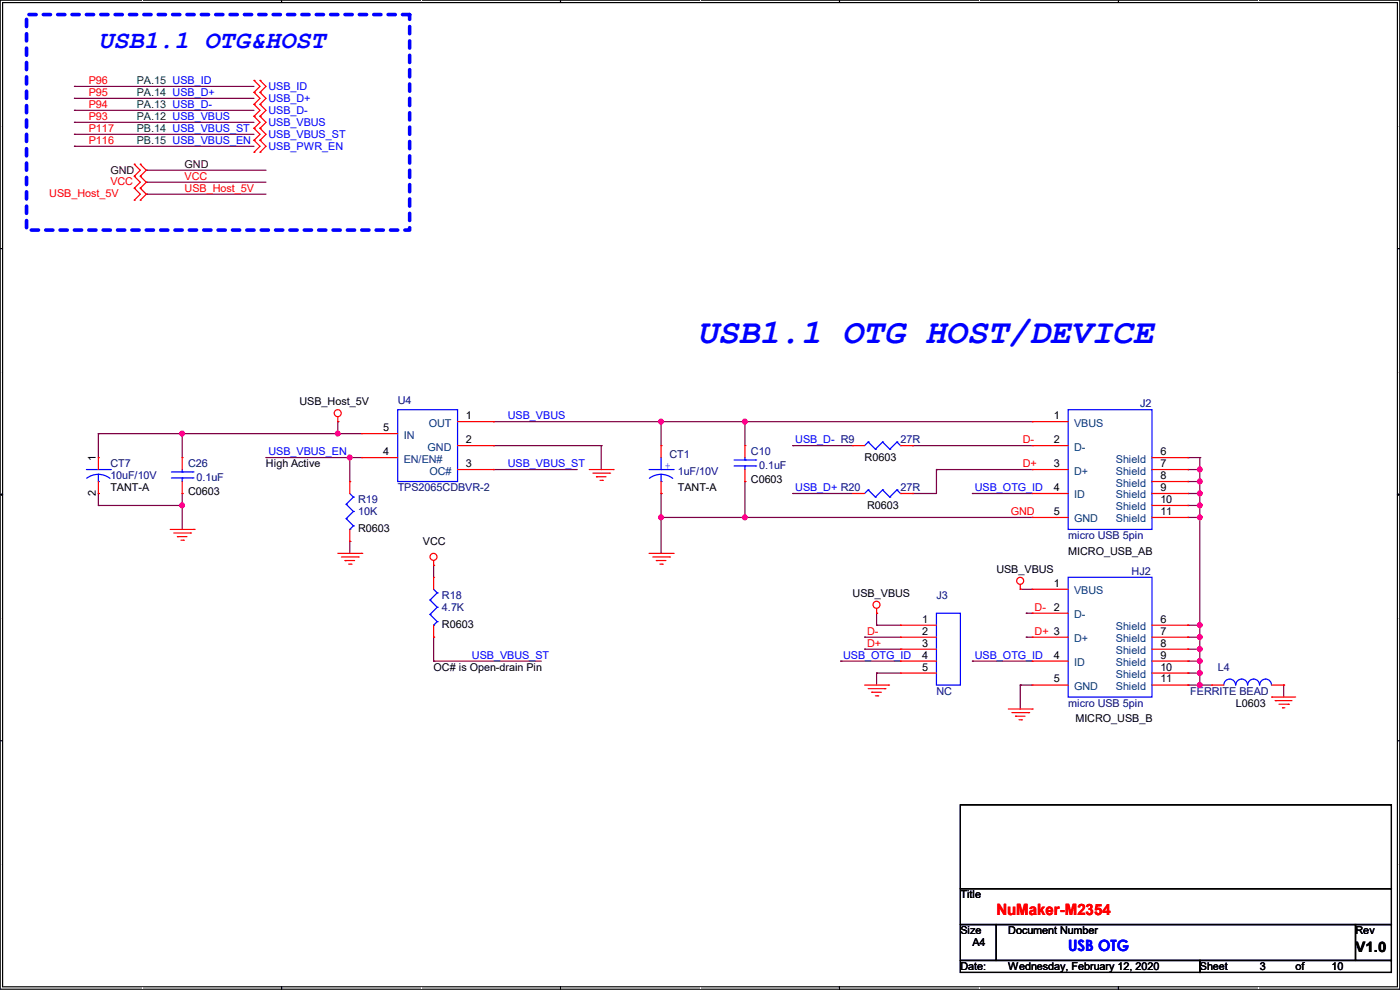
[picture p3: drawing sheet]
<svg xmlns="http://www.w3.org/2000/svg" width="297mm" height="210mm" viewBox="0 0 297 210" stroke-linecap="round" stroke-linejoin="round" font-family="sans-serif">
<path d="M0 0h297v209.8h-297zM.6 .6h295.9v208.7h-295.9z" fill="none" stroke="#000" stroke-width=".25"/>
<g fill="#fff">
<path d="M30.1 .2h.2v.2h-.2z"/>
<path d="M30.1 209.5h.2v.2h-.2z"/>
</g>
<path d="M59.7 0v.6M59.7 209.3v.5" fill="none" stroke="#000" stroke-width=".25"/>
<g fill="#fff">
<path d="M89.3 .2h.2v.2h-.2z"/>
<path d="M89.3 209.5h.2v.2h-.2z"/>
</g>
<path d="M118.9 0v.6M118.9 209.3v.5" fill="none" stroke="#000" stroke-width=".25"/>
<g fill="#fff">
<path d="M148.5 .2h.1v.2h-.1z"/>
<path d="M148.5 209.5h.1v.2h-.1z"/>
</g>
<path d="M178.1 0v.6M178.1 209.3v.5" fill="none" stroke="#000" stroke-width=".25"/>
<g fill="#fff">
<path d="M207.7 .2h.1v.2h-.1z"/>
<path d="M207.7 209.5h.1v.2h-.1z"/>
</g>
<path d="M237.3 0v.6M237.3 209.3v.5" fill="none" stroke="#000" stroke-width=".25"/>
<g fill="#fff">
<path d="M266.9 .2h.1v.2h-.1z"/>
<path d="M266.9 209.5h.1v.2h-.1z"/>
<path d="M.2 26.6h.1v.3h-.1z"/>
<path d="M296.6 26.6h.2v.3h-.2z"/>
<path d="M.2 78.8h.1v.3h-.1z"/>
<path d="M296.6 78.8h.2v.3h-.2z"/>
</g>
<path d="M0 52.7h.6M296.5 52.7h.5" fill="none" stroke="#000" stroke-width=".25"/>
<g fill="#fff">
<path d="M.2 131h.1v.3h-.1z"/>
<path d="M296.6 131h.1v.3h-.1z"/>
</g>
<path d="M0 104.9h.6M296.5 104.9h.5" fill="none" stroke="#000" stroke-width=".25"/>
<path d="M.3 104.8l.3 .1-.3 .2zM296.5 104.9l.2-.1v.3z" fill="#000" stroke="#000" stroke-width=".21"/>
<g fill="#fff">
<path d="M.2 183.2h.1v.3h-.1z"/>
<path d="M296.6 183.2h.1v.3h-.1z"/>
</g>
<path d="M0 157.1h.6M296.5 157.1h.5M203.8 170.7h91.4v17.8h-91.4zM203.8 188.5h91.4v7.6h-91.4zM203.8 196.1h7.6v7.7h-7.6zM211.4 196.1h76.2v7.7h-76.2zM287.6 196.1h7.6v7.7h-7.6zM203.8 203.8h50.8v2.5h-50.8zM254.6 203.8h40.6v2.5h-40.6z" fill="none" stroke="#000" stroke-width=".25"/>
<path d="M5.6 3.1h81.3v45.7h-81.3z" fill="none" stroke="#00f" stroke-width=".76" stroke-dasharray="1.5 1.5"/>
<g fill="none" stroke="#800040" stroke-width=".25">
<path d="M15.8 18.3h.1M15.8 18.3h38.1M15.8 20.9h.1M15.8 23.4h.1M15.8 26h.1M15.8 28.5h.1M15.8 31h.1M15.8 20.9h38.1M15.8 23.4h38.1M15.8 26h38.1M15.8 28.5h38.1M15.8 31h38.1"/>
<path d="M31 36.1h.1M31 38.7h.1M31 36.1h25.4M31 38.7h25.4M31 41.2h.1M31 41.2h25.4M20.9 92h.1M20.9 92h55.9M20.9 92v5.1M38.7 92h.1M38.7 92v5.1M56.4 97.1h.1"/>
<path d="M56.4 97.1h20.4M71.7 92h.1M71.7 89.5h.1M71.7 89.5v2.5M74.2 97.1h.1M74.2 97.1v5.1M104.7 99.6h.1M104.7 89.5h.1M104.7 94.5h.1M104.7 94.5h22.9M104.7 99.6h17.8M104.7 89.5h114.3"/>
<path d="M127.6 94.5h.1M127.6 94.5v5.1M140.3 89.5h.1M140.3 89.5v5M158 89.5h.1M158 89.5v5M168.2 94.5h.1M168.2 94.5h12.7M193.6 94.5h.1M193.6 94.5h25.4M198.7 99.6h.1M198.7 99.6v5.1h-5.1"/>
<path d="M198.7 99.6h20.3M252 97.1h.1M252 99.6h.1M252 99.6h2.6M252 97.1h2.6M254.6 99.6h.1M254.6 97.1h.1M254.6 97.1v48.2M20.9 104.7h.1M20.9 107.2h.1M20.9 107.2h17.8M20.9 104.7v2.5"/>
<path d="M38.7 104.7h.1M38.7 107.2h.1M38.7 104.7v7.6M74.2 114.9h.1M74.2 114.9v2.5M92 119.9h.1M92 119.9v2.6M140.3 104.7h.1M140.3 109.8h.1M140.3 109.8h78.7M140.3 104.7v12.7M158 102.2h.1"/>
<path d="M158 109.8h.1M158 102.2v7.6M168.2 104.7h.1M168.2 104.7h12.7M193.6 104.7h.1M206.3 104.7h.1M206.3 104.7h12.7M252 107.2h.1M252 102.2h.1M252 109.8h.1M252 104.7h.1M252 104.7h2.6"/>
<path d="M252 107.2h2.6M252 102.2h2.6M252 109.8h2.6M254.6 104.7h.1M254.6 107.2h.1M254.6 102.2h.1M254.6 109.8h.1M92 135.2h.1M92 135.2v5.1M183.4 135.2h.1M183.4 137.7h.1M183.4 135.2h7.7"/>
<path d="M183.4 137.7h7.7M186 130.1h.1M186 132.6h.1M186 130.1v2.5M186 132.6h5.1M216.5 125h.1M216.5 125h2.5M217.7 135.2h.1M217.7 130.1h.1M217.7 135.2h1.3M217.7 130.1h1.3M252 137.7h.1"/>
<path d="M252 135.2h.1M252 132.6h.1M252 135.2h2.6M252 137.7h2.6M252 132.6h2.6M254.6 135.2h.1M254.6 132.6h.1M254.6 137.7h.1M92 140.3h.1M92 140.3h22.9M178.4 140.3h.1M178.4 140.3h12.7"/>
<path d="M186 142.8h.1M186 142.8h5.1M186 142.8v2.5M206.3 140.3h.1M206.3 140.3h12.7M216.5 145.3h.1M216.5 145.3h2.5M216.5 145.3v5.1M252 145.3h.1M252 140.3h.1M252 142.8h.1M252 140.3h2.6"/>
<path d="M252 142.8h2.6M252 145.3h5.1M254.6 140.3h.1M254.6 142.8h.1M254.6 145.3h.1M272.3 145.3h.1M272.3 145.3v2.6"/>
</g>
<g fill="#f0f" stroke="#f0f" stroke-width=".25">
<circle cx="140.2" cy="89.4" r=".5"/>
<circle cx="74.2" cy="97" r=".5"/>
<circle cx="158" cy="89.4" r=".5"/>
<circle cx="254.5" cy="107.2" r=".5"/>
<circle cx="254.5" cy="104.7" r=".5"/>
<circle cx="254.5" cy="102.1" r=".5"/>
<circle cx="254.5" cy="109.7" r=".5"/>
<circle cx="38.6" cy="107.2" r=".5"/>
<circle cx="71.6" cy="92" r=".5"/>
<circle cx="38.6" cy="92" r=".5"/>
<circle cx="140.2" cy="109.7" r=".5"/>
<circle cx="158" cy="109.7" r=".5"/>
<circle cx="254.5" cy="142.8" r=".5"/>
<circle cx="254.5" cy="135.1" r=".5"/>
<circle cx="254.5" cy="132.6" r=".5"/>
<circle cx="254.5" cy="145.3" r=".5"/>
<circle cx="254.5" cy="140.2" r=".5"/>
<circle cx="254.5" cy="137.7" r=".5"/>
<circle cx="254.5" cy="99.6" r=".5"/>
</g>
<g fill="none" stroke="#f00" stroke-width=".25">
<path d="M53.9 17.1h.1M53.9 19.6h.1M53.9 17.1l1.3 1.2-1.3 1.3M53.9 19.6l1.3 1.3-1.3 1.2M55.2 17.1h.1M55.2 19.6h.1M55.2 17.1l1.2 1.2-1.2 1.3M55.2 19.6l1.2 1.3-1.2 1.2M28.5 34.8h.1M28.5 37.4h.1M28.5 39.9h.1M28.5 34.8l1.3 1.3-1.3 1.3"/>
<path d="M28.5 37.4l1.3 1.3-1.3 1.2M28.5 39.9l1.3 1.3-1.3 1.3M29.8 37.4h.1M29.8 34.8h.1M29.8 39.9h.1M29.8 34.8l1.2 1.3-1.2 1.3M29.8 37.4l1.2 1.3-1.2 1.2M29.8 39.9l1.2 1.3-1.2 1.3M53.9 27.2h.1M53.9 29.8h.1M53.9 22.1h.1M53.9 24.7h.1"/>
<path d="M53.9 32.3h.1M53.9 27.2l1.3 1.3-1.3 1.3M53.9 22.1l1.3 1.3-1.3 1.3M53.9 24.7l1.3 1.3-1.3 1.2M53.9 29.8l1.3 1.2-1.3 1.3M55.2 27.2h.1M55.2 29.8h.1M55.2 22.1h.1M55.2 24.7h.1M55.2 32.3h.1M55.2 27.2l1.2 1.3-1.2 1.3M55.2 22.1l1.2 1.3-1.2 1.3"/>
<path d="M55.2 24.7l1.2 1.3-1.2 1.2M55.2 29.8l1.2 1.2-1.2 1.3M28.5 42.5h.1M29.8 42.5h.1M20.9 97.1h.1M20.9 97.1v2.5M38.7 97.1h.1M38.7 97.1v2.5M71.7 89.5h.1M71.7 88.4v1.1M76.8 92h.1M76.8 97.1h.1"/>
<path d="M76.8 97.1h7.6M76.8 92h7.6M97.1 99.6h7.6M97.1 89.5h7.6M97.1 94.5h7.6M104.7 89.5h.1M104.7 94.5h.1M104.7 99.6h.1M125 99.6h5.1M130.1 99.6h.1M140.3 94.5h.1M140.3 94.5v2.6"/>
<path d="M158 94.5h.1M158 94.5v2.6M158 99.6v2.6M180.9 94.5h.1M180.9 94.5h2.5M191.1 94.5h2.5M193.6 94.5h.1M219 89.5h.1M219 94.5h.1M219 99.6h.1M219 99.6h7.6M219 89.5h7.6"/>
<path d="M219 94.5h7.6M244.4 99.6h7.6M244.4 97.1h7.6M252 97.1h.1M252 99.6h.1M20.9 104.7h.1M20.9 102.2v2.5M36.1 112.3h5.1M36.9 113.1h3.5M37.6 113.8h.1M37.6 113.8h2.1M38.4 114.6h.5"/>
<path d="M38.7 104.7h.1M38.7 102.2v2.5M38.9 114.6h.1M40.4 113.1h.1M41.2 112.3h.1M71.7 117.4h5.1M72.4 118.2h3.6M73.2 118.9h.1M73.2 118.9h2M74 119.7h.5M74.2 102.2h.1M74.2 114.9h.1"/>
<path d="M74.2 102.2v2.5M74.2 112.3v2.6M74.5 119.7h.1M76 118.2h.1M76.8 117.4h.1M92 119.9h.1M92 118.9v1M125.8 100.4h3.5M126.5 101.1h.1M126.5 101.1h2.1M127.3 101.9h.5M127.8 101.9h.1"/>
<path d="M129.3 100.4h.1M137.7 117.4h5.1M138.5 118.2h3.5M139.2 118.9h.1M139.2 118.9h2.1M140 119.7h.5M140.3 104.7h.1M140.3 102.2v2.5M140.5 119.7h.1M142 118.2h.1M142.8 117.4h.1M158 102.2h.1"/>
<path d="M180.9 104.7h.1M180.9 104.7h2.5M191.1 104.7h2.5M193.6 104.7h.1M219 109.8h.1M219 104.7h.1M219 109.8h7.6M219 104.7h7.6M244.4 109.8h7.6M244.4 104.7h7.6M244.4 102.2h7.6M244.4 107.2h7.6"/>
<path d="M252 102.2h.1M252 104.7h.1M252 107.2h.1M252 109.8h.1M92 122.5h.1M92 135.2h.1M92 122.5v2.5M92 132.6v2.6M186 130.1h.1M186 129.1v1M191.1 132.6h.1M191.1 135.2h.1"/>
<path d="M191.1 137.7h.1M191.1 132.6h7.6M191.1 135.2h7.6M191.1 137.7h7.6M216.5 125h.1M216.5 124v1M219 125h.1M219 130.1h.1M219 135.2h.1M219 135.2h7.6M219 125h7.6M219 130.1h7.6"/>
<path d="M244.4 132.6h7.6M244.4 135.2h7.6M244.4 137.7h7.6M252 132.6h.1M252 135.2h.1M252 137.7h.1M183.4 145.3h5.1M184.2 146.1h3.5M185 146.9h.1M185 146.9h2M185.7 147.6h.5M186.2 147.6h.1"/>
<path d="M187.7 146.1h.1M188.5 145.3h.1M191.1 140.3h.1M191.1 142.8h.1M191.1 140.3h7.6M191.1 142.8h7.6M213.9 150.4h5.1M214.7 151.2h3.5M215.4 151.9h.1M215.4 151.9h2.1M216.2 152.7h.5M216.7 152.7h.1"/>
<path d="M218.2 151.2h.1M219 150.4h.1M219 145.3h.1M219 140.3h.1M219 145.3h7.6M219 140.3h7.6M244.4 145.3h7.6M244.4 140.3h7.6M244.4 142.8h7.6M252 140.3h.1M252 142.8h.1M252 145.3h.1"/>
<path d="M257.1 145.3h.1M257.1 145.3h2.5M269.8 147.9h.1M269.8 145.3h2.5M269.8 147.9h5.1M270.6 148.6h.1M270.6 148.6h3.5M271.3 149.4h2M272.1 150.2h.1M272.1 150.2h.5M272.3 145.3h.1M273.3 149.4h.1"/>
<circle cx="71.6" cy="87.7" r=".74"/>
<circle cx="92" cy="118.1" r=".74"/>
<circle cx="185.9" cy="128.3" r=".74"/>
<circle cx="216.4" cy="123.2" r=".74"/>
</g>
<g fill="none" stroke="#00f" stroke-width=".25">
<path d="M18.3 99.6h5.1M23.4 99.6h.1M38.7 99.6v.5M84.4 86.9h12.7v15.3h-12.7zM137.7 99.6h5.1M140.3 99.6h.1M140.3 97.1v2.5M142.8 99.6h.1M155.7 98.8h4.6M155.7 97.6h4.6M158 97.6h.1M158 98.8h.1"/>
<path d="M158 97.1v.5M158 98.8v.8M160.3 98.8h.1M160.3 97.6h.1M184.2 93.8h.1M184.2 93.8l-.8 .7M184.2 93.8l1.5 1.5M185.7 95.3h.1M187.2 93.8h.1M187.2 93.8l-1.5 1.5M187.2 93.8l1.6 1.5M188.8 95.3h.1"/>
<path d="M190.3 93.8h.1M190.3 93.8l-1.5 1.5M190.3 93.8l.8 .7M191.1 94.5h.1M226.6 86.9h17.8v25.4h-17.8zM20.9 102.2h.1M20.9 100.6l1.5 .3 .9 .6M20.9 100.6l-1.1 .2-1.4 .7M20.9 100.6v1.6M36.4 101.4h4.5M36.4 100.1h4.5M38.7 100.1h.1"/>
<path d="M38.7 101.4h.1M38.7 101.4v.8M40.9 101.4h.1M40.9 100.1h.1M73.4 107h.1M73.4 110h.1M73.4 107l1.6 1.5M73.4 110l1.6 1.5M74.2 112.3h.1M74.2 104.7l.8 .8M75 105.5h.1M75 108.5h.1"/>
<path d="M75 111.5h.1M75 105.5l-1.6 1.5M75 108.5l-1.6 1.5M75 111.5l-.8 .8M140.3 102.2h.1M140.3 100.6l1.5 .3 .9 .6M140.3 100.6l-1.1 .2-1.4 .7M140.3 100.6v1.6M184.2 103.9h.1M184.2 103.9l-.8 .8M184.2 103.9l1.5 1.6M185.7 105.5h.1"/>
<path d="M187.2 103.9h.1M187.2 103.9l-1.5 1.6M187.2 103.9l1.6 1.6M188.8 105.5h.1M190.3 103.9h.1M190.3 103.9l-1.5 1.6M190.3 103.9l.8 .8M191.1 104.7h.1M91.2 127.3h.1M91.2 130.3h.1M91.2 127.3l1.6 1.5M91.2 130.3l1.6 1.6"/>
<path d="M92 132.6h.1M92 125l.8 .8M92.8 125.8h.1M92.8 128.8h.1M92.8 131.9h.1M92.8 125.8l-1.6 1.5M92.8 128.8l-1.6 1.5M92.8 131.9l-.8 .7M198.7 130.1h5.1v15.2h-5.1zM226.6 122.5h17.8v25.4h-17.8zM259.6 145.3a1.25 1.25 0 0 1 1.3-1.2 1.25 1.25 0 0 1 1.2 1.2M262.2 145.3a1.25 1.25 0 0 1 1.2-1.2 1.25 1.25 0 0 1 1.3 1.2"/>
<path d="M264.7 145.3a1.25 1.25 0 0 1 1.3-1.2 1.25 1.25 0 0 1 1.2 1.2M267.3 145.3a1.25 1.25 0 0 1 1.2-1.2 1.25 1.25 0 0 1 1.2 1.2"/>
</g>
<text font-size="7.4" fill="#00f" x="147.9" y="72.8">USB1.1 OTG HOST/DEVICE</text>
<text font-size="5.3" fill="#00f" x="20.9" y="10.2">USB1.1 OTG&amp;HOST</text>
<text font-size="3.3" fill="#f00" x="211.4" y="194.1">NuMaker-M2354</text>
<text font-size="3.3" fill="#00f" x="226.6" y="201.8">USB OTG</text>
<text font-size="3" x="287.6" y="202">V1.0</text>
<g font-size="2.3" fill="#f00">
<text x="18.8" y="17.8">P96</text>
<text x="18.8" y="20.4">P95</text>
<text x="18.8" y="22.9">P94</text>
<text x="18.8" y="25.4">P93</text>
<text x="18.8" y="28">P117</text>
<text x="18.8" y="30.5">P116</text>
<text x="10.5" y="41.7">USB_Host_5V</text>
<text x="23.4" y="39.2">VCC</text>
<text x="39.2" y="38.1">VCC</text>
<text x="39.2" y="40.7">USB_Host_5V</text>
<text x="217" y="94">D-</text>
<text x="217" y="99.1">D+</text>
<text x="214.4" y="109.3">GND</text>
<text x="219.5" y="129.6">D-</text>
<text x="183.9" y="134.7">D-</text>
<text x="183.9" y="137.2">D+</text>
<text x="219.5" y="134.7">D+ 3</text>
</g>
<g font-size="2.3" fill="#008000">
<text x="29" y="17.8">PA.15 USB_ID</text>
<text x="29" y="20.4">PA.14 USB_D+</text>
<text x="29" y="22.9">PA.13 USB_D-</text>
<text x="29" y="25.4">PA.12 USB_VBUS</text>
<text x="29" y="28">PB.14 USB_VBUS_ST</text>
<text x="29" y="30.5">PB.15 USB_VBUS_EN</text>
</g>
<g font-size="2.3" fill="#00f">
<text x="56.9" y="19.1">USB_ID</text>
<text x="56.9" y="21.7">USB_D+</text>
<text x="56.9" y="29.3">USB_VBUS_ST</text>
<text x="56.9" y="24.2">USB_D-</text>
<text x="56.9" y="26.8">USB_VBUS</text>
<text x="56.9" y="31.8">USB_PWR_EN</text>
<text x="107.7" y="88.9">USB_VBUS</text>
<text x="168.7" y="94">USB_D- R9</text>
<text x="56.9" y="96.6">USB_VBUS_EN</text>
<text x="107.7" y="99.1">USB_VBUS_ST</text>
<text x="141" y="99.4">+</text>
<text x="168.7" y="104.2">USB_D+ R20</text>
<text x="206.8" y="104.2">USB_OTG_ID</text>
<text x="100.1" y="139.7">USB_VBUS_ST</text>
<text x="178.9" y="139.7">USB_OTG_ID</text>
<text x="206.8" y="139.7">USB_OTG_ID</text>
</g>
<g font-size="2.3" fill="#400000">
<text x="39.2" y="35.6">GND</text>
<text x="23.4" y="36.9">GND</text>
</g>
<g font-size="2.3">
<text x="63.5" y="85.9">USB_Host_5V</text>
<text x="98.8" y="88.9">1</text>
<text x="223.6" y="88.9">1</text>
<text x="81.3" y="91.4">5</text>
<text x="98.8" y="94">2</text>
<text x="223.6" y="94">2</text>
<text x="20.3" y="97.8" transform="rotate(-90 20.3 97.8)">1</text>
<text x="56.4" y="99.1">High Active</text>
<text x="81.3" y="96.5">4</text>
<text x="98.8" y="99.1">3</text>
<text x="183.4" y="97.9">R0603</text>
<text x="223.6" y="99.1">3</text>
<text x="246.2" y="96.5">6</text>
<text x="246.2" y="99.1">7</text>
<text x="246.2" y="101.6">8</text>
<text x="20.3" y="105.2" transform="rotate(-90 20.3 105.2)">2</text>
<text x="23.4" y="104.2">TANT-A</text>
<text x="39.9" y="105">C0603</text>
<text x="143.8" y="104.2">TANT-A</text>
<text x="159.3" y="102.4">C0603</text>
<text x="223.6" y="104.1">4</text>
<text x="246.2" y="104.1">9</text>
<text x="246.2" y="106.7">10</text>
<text x="76" y="112.9">R0603</text>
<text x="183.9" y="108">R0603</text>
<text x="223.6" y="109.2">5</text>
<text x="246.2" y="109.2">11</text>
<text x="89.7" y="115.7">VCC</text>
<text x="226.6" y="117.7">MICRO_USB_AB</text>
<text x="211.4" y="121.5">USB_VBUS</text>
<text x="223.6" y="124.5">1</text>
<text x="180.9" y="126.6">USB_VBUS</text>
<text x="223.6" y="129.5">2</text>
<text x="93.8" y="133.2">R0603</text>
<text x="195.6" y="132.1">1</text>
<text x="195.6" y="134.6">2</text>
<text x="195.6" y="137.2">3</text>
<text x="246.2" y="132.1">6</text>
<text x="246.2" y="134.6">7</text>
<text x="246.2" y="137.2">8</text>
<text x="92" y="142.3">OC# is Open-drain Pin</text>
<text x="195.6" y="139.7">4</text>
<text x="195.6" y="142.2">5</text>
<text x="223.6" y="139.7">4</text>
<text x="246.2" y="139.7">9</text>
<text x="246.2" y="142.2">10</text>
<text x="223.6" y="144.8">5</text>
<text x="246.2" y="144.8">11</text>
<text x="262.2" y="149.9">L0603</text>
<text x="228.1" y="153.2">MICRO_USB_B</text>
<text x="203.8" y="190.6">Title</text>
<text x="203.8" y="198.2">Size</text>
<text x="206.3" y="200.7">A4</text>
<text x="213.9" y="198.2">Document Number</text>
<text x="287.6" y="198.2">Rev</text>
<text x="203.8" y="205.8">Date:</text>
<text x="213.9" y="205.8">Wednesday, February 12, 2020</text>
<text x="254.6" y="205.8">Sheet</text>
<text x="267.3" y="205.8">3</text>
<text x="274.9" y="205.8">of</text>
<text x="282.5" y="205.8">10</text>
</g>
<g font-size="2.3" fill="#000080">
<text x="84.4" y="85.7">U4</text>
<text x="241.9" y="86.4">J2</text>
<text x="191.1" y="94.1">27R</text>
<text x="23.4" y="99.1">CT7</text>
<text x="23.4" y="101.7">10uF/10V</text>
<text x="39.9" y="99.1">C26</text>
<text x="41.7" y="101.9">0.1uF</text>
<text x="142" y="97.1">CT1</text>
<text x="143.8" y="100.7">1uF/10V</text>
<text x="159.3" y="96.6">C10</text>
<text x="161.1" y="99.4">0.1uF</text>
<text x="76" y="106.8">R19</text>
<text x="84.4" y="104.2">TPS2065CDBVR-2</text>
<text x="191.1" y="104.2">27R</text>
<text x="76" y="109.3">10K</text>
<text x="226.6" y="114.4">micro USB 5pin</text>
<text x="240.1" y="122">HJ2</text>
<text x="93.8" y="127.1">R18</text>
<text x="93.8" y="129.6">4.7K</text>
<text x="198.7" y="127.1">J3</text>
<text x="258.4" y="142.3">L4</text>
<text x="198.7" y="147.4">NC</text>
<text x="226.6" y="149.9">micro USB 5pin</text>
<text x="252.5" y="147.4">FERRITE BEAD</text>
</g>
<g font-size="2.3" fill="#004080">
<text x="85.6" y="93">IN</text>
<text x="90.7" y="95.6">GND</text>
<text x="91" y="90.5">OUT</text>
<text x="227.9" y="90.5">VBUS</text>
<text x="227.9" y="95.6">D-</text>
<text x="85.6" y="98.1">EN/EN#</text>
<text x="91.1" y="100.7">OC#</text>
<text x="227.9" y="100.7">D+</text>
<text x="236.7" y="98.1">Shield</text>
<text x="236.7" y="100.7">Shield</text>
<text x="227.9" y="105.7">ID</text>
<text x="236.7" y="103.2">Shield</text>
<text x="236.7" y="105.7">Shield</text>
<text x="227.9" y="110.8">GND</text>
<text x="236.7" y="108.3">Shield</text>
<text x="236.7" y="110.8">Shield</text>
<text x="227.9" y="126.1">VBUS</text>
<text x="227.9" y="131.1">D-</text>
<text x="227.9" y="136.2">D+</text>
<text x="236.7" y="133.7">Shield</text>
<text x="236.7" y="136.2">Shield</text>
<text x="227.9" y="141.3">ID</text>
<text x="236.7" y="138.8">Shield</text>
<text x="236.7" y="141.3">Shield</text>
<text x="236.7" y="143.8">Shield</text>
<text x="227.9" y="146.4">GND</text>
<text x="236.7" y="146.4">Shield</text>
</g>
<g font-size=".2">
<text x="30.1" y=".4">5</text>
<text x="89.3" y=".4">4</text>
<text x="148.5" y=".4">3</text>
<text x="207.7" y=".4">2</text>
<text x="266.9" y=".4">1</text>
<text x=".2" y="26.8">D</text>
<text x="296.6" y="26.8">D</text>
<text x=".2" y="79">C</text>
<text x="296.6" y="79">C</text>
<text x=".2" y="131.2">B</text>
<text x="296.6" y="131.2">B</text>
<text x=".2" y="183.4">A</text>
<text x="296.6" y="183.4">A</text>
<text x="30.1" y="209.7">5</text>
<text x="89.3" y="209.7">4</text>
<text x="148.5" y="209.7">3</text>
<text x="207.7" y="209.7">2</text>
<text x="266.9" y="209.7">1</text>
</g>
</svg>
